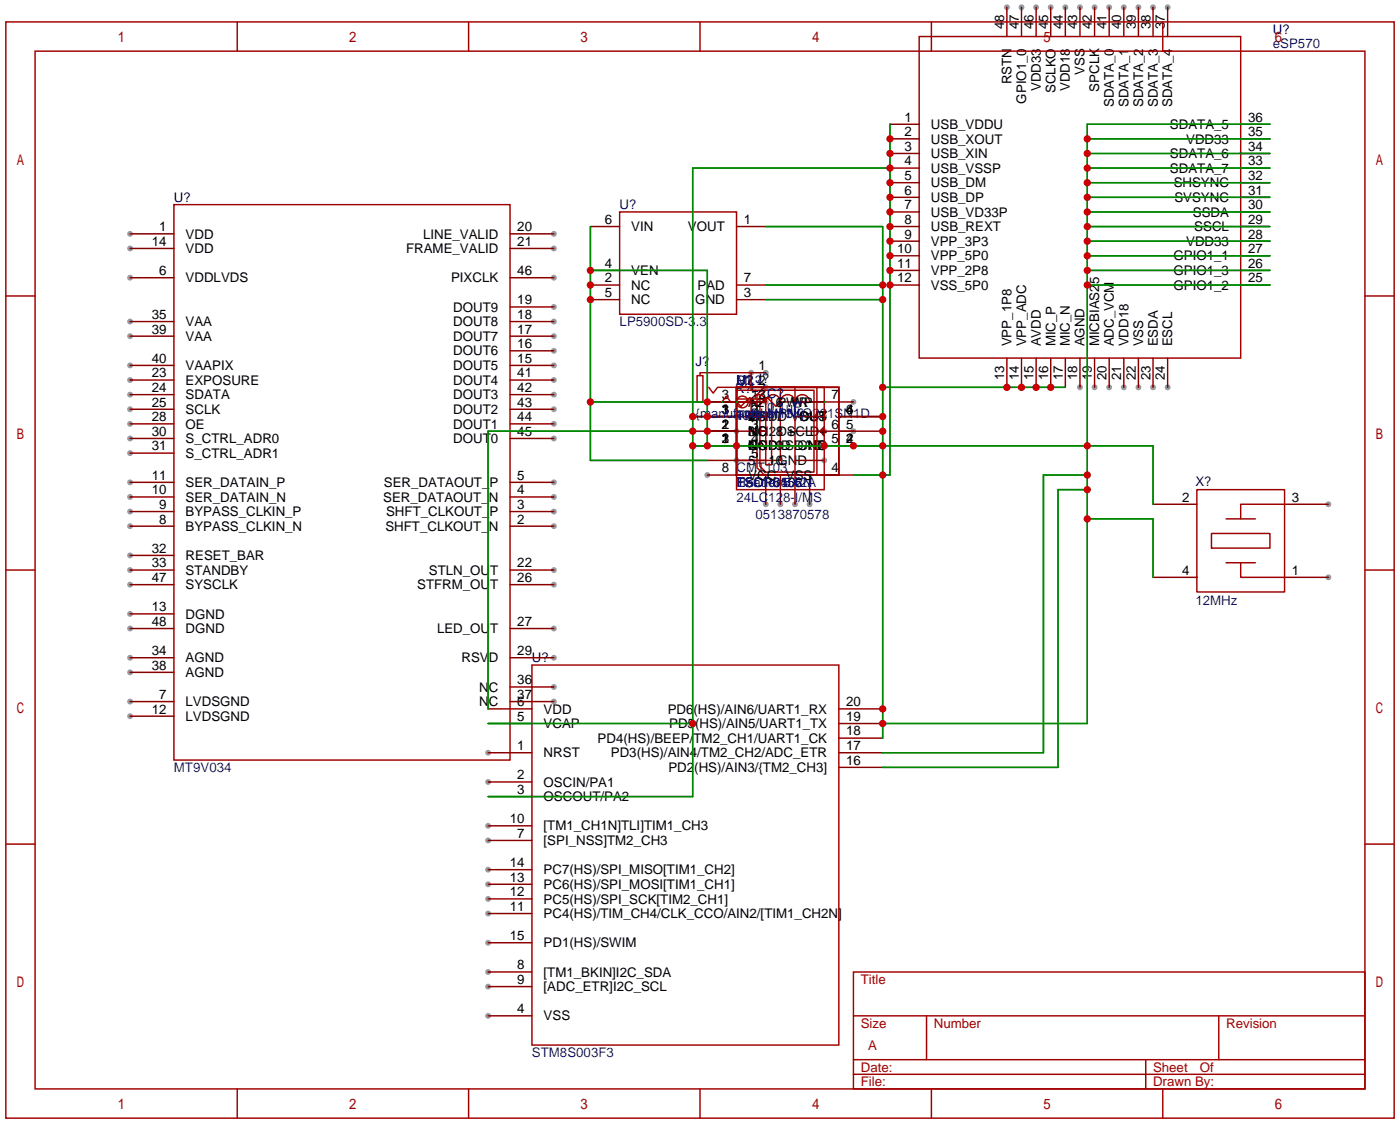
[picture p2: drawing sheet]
<svg xmlns="http://www.w3.org/2000/svg" width="243mm" height="195mm" viewBox="0 0 243 195" stroke-linecap="round" stroke-linejoin="round" font-family="sans-serif">
<g fill="#999">
<circle cx="187.7" cy="67.3" r=".51"/>
<circle cx="190.2" cy="67.3" r=".51"/>
<circle cx="192.8" cy="67.3" r=".51"/>
<circle cx="195.3" cy="67.3" r=".51"/>
<circle cx="197.9" cy="67.3" r=".51"/>
<circle cx="200.4" cy="67.3" r=".51"/>
<circle cx="202.9" cy="67.3" r=".51"/>
<circle cx="202.9" cy="1.3" r=".51"/>
<circle cx="200.4" cy="1.3" r=".51"/>
<circle cx="197.9" cy="1.3" r=".51"/>
<circle cx="195.3" cy="1.3" r=".51"/>
<circle cx="192.8" cy="1.3" r=".51"/>
<circle cx="190.2" cy="1.3" r=".51"/>
<circle cx="187.7" cy="1.3" r=".51"/>
<circle cx="185.2" cy="1.3" r=".51"/>
<circle cx="182.6" cy="1.3" r=".51"/>
<circle cx="180.1" cy="1.3" r=".51"/>
<circle cx="177.5" cy="1.3" r=".51"/>
<circle cx="175" cy="1.3" r=".51"/>
<circle cx="138.2" cy="69.8" r=".51"/>
<circle cx="135.6" cy="87.6" r=".51"/>
<circle cx="133.1" cy="87.6" r=".51"/>
<circle cx="128" cy="72.4" r=".51"/>
<circle cx="128" cy="74.9" r=".51"/>
<circle cx="128" cy="80" r=".51"/>
<circle cx="138.2" cy="87.6" r=".51"/>
<circle cx="140.7" cy="87.6" r=".51"/>
<circle cx="84.8" cy="143.5" r=".51"/>
<circle cx="84.8" cy="158.7" r=".51"/>
<circle cx="84.8" cy="168.9" r=".51"/>
<circle cx="84.8" cy="171.4" r=".51"/>
<circle cx="84.8" cy="163.8" r=".51"/>
<circle cx="84.8" cy="135.9" r=".51"/>
<circle cx="84.8" cy="176.5" r=".51"/>
<circle cx="84.8" cy="151.1" r=".51"/>
<circle cx="84.8" cy="130.8" r=".51"/>
<circle cx="84.8" cy="153.7" r=".51"/>
<circle cx="84.8" cy="146" r=".51"/>
<circle cx="84.8" cy="156.2" r=".51"/>
<circle cx="143.3" cy="72.4" r=".51"/>
<circle cx="143.3" cy="74.9" r=".51"/>
<circle cx="143.3" cy="80" r=".51"/>
<circle cx="148.3" cy="69.8" r=".51"/>
<circle cx="148.3" cy="74.9" r=".51"/>
<circle cx="122.9" cy="82.5" r=".51"/>
<circle cx="130.6" cy="64.8" r=".51"/>
<circle cx="130.6" cy="72.4" r=".51"/>
<circle cx="22.6" cy="86.4" r=".51"/>
<circle cx="22.6" cy="83.8" r=".51"/>
<circle cx="22.6" cy="91.4" r=".51"/>
<circle cx="22.6" cy="88.9" r=".51"/>
<circle cx="22.6" cy="66" r=".51"/>
<circle cx="22.6" cy="71.1" r=".51"/>
<circle cx="22.6" cy="73.7" r=".51"/>
<circle cx="22.6" cy="76.2" r=".51"/>
<circle cx="22.6" cy="78.7" r=".51"/>
<circle cx="22.6" cy="96.5" r=".51"/>
<circle cx="22.6" cy="99.1" r=".51"/>
<circle cx="22.6" cy="101.6" r=".51"/>
<circle cx="22.6" cy="68.6" r=".51"/>
<circle cx="96.3" cy="99.1" r=".51"/>
<circle cx="96.3" cy="40.6" r=".51"/>
<circle cx="96.3" cy="43.2" r=".51"/>
<circle cx="96.3" cy="63.5" r=".51"/>
<circle cx="96.3" cy="61" r=".51"/>
<circle cx="96.3" cy="58.4" r=".51"/>
<circle cx="96.3" cy="55.9" r=".51"/>
<circle cx="96.3" cy="53.3" r=".51"/>
<circle cx="96.3" cy="109.2" r=".51"/>
<circle cx="96.3" cy="66" r=".51"/>
<circle cx="96.3" cy="68.6" r=".51"/>
<circle cx="96.3" cy="71.1" r=".51"/>
<circle cx="96.3" cy="73.7" r=".51"/>
<circle cx="96.3" cy="76.2" r=".51"/>
<circle cx="96.3" cy="48.3" r=".51"/>
<circle cx="96.3" cy="91.4" r=".51"/>
<circle cx="96.3" cy="88.9" r=".51"/>
<circle cx="96.3" cy="86.4" r=".51"/>
<circle cx="96.3" cy="83.8" r=".51"/>
<circle cx="22.6" cy="43.2" r=".51"/>
<circle cx="22.6" cy="40.6" r=".51"/>
<circle cx="22.6" cy="58.4" r=".51"/>
<circle cx="22.6" cy="55.9" r=".51"/>
<circle cx="22.6" cy="109.2" r=".51"/>
<circle cx="22.6" cy="106.7" r=".51"/>
<circle cx="22.6" cy="116.8" r=".51"/>
<circle cx="22.6" cy="114.3" r=".51"/>
<circle cx="96.3" cy="121.9" r=".51"/>
<circle cx="96.3" cy="119.4" r=".51"/>
<circle cx="22.6" cy="63.5" r=".51"/>
<circle cx="96.3" cy="114.3" r=".51"/>
<circle cx="96.3" cy="101.6" r=".51"/>
<circle cx="22.6" cy="48.3" r=".51"/>
<circle cx="22.6" cy="121.9" r=".51"/>
<circle cx="22.6" cy="124.5" r=".51"/>
<circle cx="133.1" cy="64.8" r=".51"/>
<circle cx="133.1" cy="67.3" r=".51"/>
<circle cx="133.1" cy="69.8" r=".51"/>
<circle cx="230.9" cy="87.6" r=".51"/>
<circle cx="230.9" cy="100.3" r=".51"/>
</g>
<g fill="none" stroke="#a10000" stroke-width=".25">
<path d="M1 3.8h241.3v190.5h-241.3zM6.1 8.9h231.1v180.3h-231.1zM41.2 3.8v5.1M81.4 3.8v5.1M121.7 3.8v5.1M159.8 6.4h55.8v55.8h-55.8zM161.9 3.8v5.1M202.1 3.8v5.1M30.2 35.6h58.4v96.5h-58.4zM107.7 36.8h20.3v17.8h-20.3zM1 51.4h5.1M237.2 51.4h5.1"/>
<path d="M121.2 65.3h1v4.6h-1zM123.2 67.3l.8 1 .7-1h5.9v.5M125.5 69.9l.7-1.1 .8 1.1h3.6M128 67.3h7.6v12.7h-7.6zM128 67.3h17.8v15.3h-17.8zM128 67.3h10.2v15.3h-10.2zM128 67.3h15.3v17.8h-15.3zM128 69.9l.8 .7 1.5-1.5 1.5 1.5 1.5-1.5 1.6 1.5 .7-.7M128 67.8h5.1M128 69.3h5.1M130.6 69.9a1.27 1.27 0 0 1 1.2-1.3 1.27 1.27 0 0 1 1.3 1.3 1.27 1.27 0 0 1 1.3-1.3 1.27 1.27 0 0 1 1.2 1.3M130.6 64.8h-8.9v.5"/>
<path d="M130.6 69.3v.6M131.6 68.6l1.2-1.3h9.2v15.3h-9.2l-1.2-1.3zM132.1 68.8l1-1h8.4v14.2h-8.4l-1-1zM133.1 69.1h1v11.7h-1zM135.6 69.9a1.27 1.27 0 0 1 1.3-1.3 1.27 1.27 0 0 1 1.3 1.3 1.27 1.27 0 0 1 1.2-1.3 1.27 1.27 0 0 1 1.3 1.3M1 99.1h5.1M208 85.1h15.3v17.8h-15.3zM210.6 92.7h10.1v2.5h-10.1zM213.1 90.2h5.1M213.1 97.8h5.1M215.6 97.8v2.5h7.7M223.3 87.6h-7.7v2.6"/>
<path d="M237.2 99.1h5.1M92.5 115.6h53.3v66h-53.3zM1 146.7h5.1M237.2 146.7h5.1M148.3 168.9h88.9v20.3h-88.9zM148.3 176.5h88.9M161 176.5v7.6M211.8 176.5v7.6M41.2 189.2v5.1M81.4 189.2v5.1M121.7 189.2v5.1M148.3 186.7h88.9"/>
<path d="M148.3 184.1h88.9M161.9 189.2v5.1M199.1 184.1v5.1M202.1 189.2v5.1"/>
<circle cx="129" cy="69.8" r="1.02"/>
</g>
<g fill="none" stroke="#870000" stroke-width=".25">
<path d="M175 1.3v5.1M177.5 1.3v5.1M180.1 1.3v5.1M182.6 1.3v5.1M185.2 1.3v5.1M187.7 1.3v5.1M190.2 1.3v5.1M192.8 1.3v5.1M195.3 1.3v5.1M197.9 1.3v5.1M200.4 1.3v5.1M202.9 1.3v5.1"/>
<path d="M102.6 39.4h5.1M128 39.4h5.1M154.7 21.6h5.1M154.7 24.1h5.1M154.7 26.7h5.1M154.7 29.2h5.1M154.7 31.8h5.1M154.7 34.3h5.1M154.7 36.8h5.1M154.7 39.4h5.1M215.6 21.6h5.1M215.6 24.1h5.1"/>
<path d="M215.6 26.7h5.1M215.6 29.2h5.1M215.6 31.8h5.1M215.6 34.3h5.1M215.6 36.8h5.1M215.6 39.4h5.1M22.6 40.6h7.6M22.6 43.2h7.6M22.6 58.4h7.6M22.6 55.9h7.6M22.6 48.3h7.6M88.6 40.6h7.7"/>
<path d="M88.6 43.2h7.7M88.6 58.4h7.7M88.6 55.9h7.7M88.6 53.3h7.7M88.6 48.3h7.7M102.6 47h5.1M102.6 49.5h5.1M102.6 52.1h5.1M128 49.5h5.1M128 52.1h5.1M154.7 41.9h5.1M154.7 44.5h5.1"/>
<path d="M154.7 47h5.1M154.7 49.5h5.1M215.6 41.9h5.1M215.6 44.5h5.1M215.6 47h5.1M215.6 49.5h5.1M22.6 66h7.6M22.6 71.1h7.6M22.6 73.7h7.6M22.6 76.2h7.6M22.6 78.7h7.6M22.6 68.6h7.6"/>
<path d="M22.6 63.5h7.6M88.6 66h7.7M88.6 71.1h7.7M88.6 73.7h7.7M88.6 76.2h7.7M88.6 68.6h7.7M88.6 63.5h7.7M88.6 61h7.7M120.4 72.4h12.7M120.4 74.9h12.7M120.4 77.5h12.7M122.9 69.9h10.2"/>
<path d="M130.6 69.9v2.5M133.1 64.8h-2.5v2.5h2.5M135.6 69.9h12.7M138.2 72.4h5.1M138.2 74.9h15.2M138.2 77.5h15.2M143.3 74.2l-.8 .7 .8 .8M145.8 72.4h7.6M175 62.2v5.1M177.5 62.2v5.1M180.1 62.2v5.1M182.6 62.2v5.1"/>
<path d="M185.2 62.2v5.1M187.7 62.2v5.1M190.2 62.2v5.1M192.8 62.2v5.1M195.3 62.2v5.1M197.9 62.2v5.1M200.4 62.2v5.1M202.9 62.2v5.1M22.6 86.4h7.6M22.6 83.8h7.6M22.6 91.4h7.6M22.6 88.9h7.6"/>
<path d="M22.6 96.5h7.6M22.6 99.1h7.6M88.6 86.4h7.7M88.6 83.8h7.7M88.6 91.4h7.7M88.6 88.9h7.7M88.6 99.1h7.7M122.9 80h10.2M122.9 82.6h5.1M133.1 82.6v5M135.6 82.6v5M138.2 80h5.1"/>
<path d="M138.2 82.6v5M140.7 82.6v5M143.3 82.6h5M200.4 87.6h7.6M223.3 87.6h7.6M22.6 101.6h7.6M22.6 109.2h7.6M22.6 106.7h7.6M22.6 116.8h7.6M22.6 114.3h7.6M88.6 101.6h7.7M88.6 109.2h7.7"/>
<path d="M88.6 114.3h7.7M88.6 119.4h7.7M200.4 100.3h7.6M223.3 100.3h7.6M22.6 121.9h7.6M22.6 124.5h7.6M84.8 123.2h7.7M84.8 130.8h7.7M84.8 125.7h7.7M84.8 135.9h7.7M84.8 138.4h7.7M88.6 121.9h7.7"/>
<path d="M145.8 123.2h7.6M145.8 133.3h7.6M145.8 130.8h7.6M145.8 128.3h7.6M145.8 125.7h7.6M84.8 143.5h7.7M84.8 158.7h7.7M84.8 151.1h7.7M84.8 153.7h7.7M84.8 146.1h7.7M84.8 156.2h7.7M84.8 168.9h7.7"/>
<path d="M84.8 171.4h7.7M84.8 163.8h7.7M84.8 176.5h7.7"/>
</g>
<g fill="none" stroke="#008700" stroke-width=".25">
<path d="M102.6 39.4v40.6h20.3M133.1 39.4h20.3v88.9M154.7 21.6v61h-6.4M154.7 29.2h-34.3v109.2h-35.6M189 29.2h31.7M189 39.4h31.7M189 36.8h31.7M189 34.3h31.7M189 31.8h31.7M189 26.7h31.7M189 24.1h31.7M220.7 21.6h-31.7v104.1h-35.6"/>
<path d="M102.6 47h20.3v30.5M133.1 49.5h20.3M133.1 52.1h20.3M189 49.5h31.7M189 47h31.7M189 44.5h31.7M189 41.9h31.7M102.6 69.9h20.3M120.4 74.9h-35.6v48.3M120.4 77.5h80v10.1M125.5 69.9h.1M128 69.9h.1"/>
<path d="M143.3 69.9h.1M153.4 67.3h31.8M189 85.1h-5.1v48.2h-30.5M189 90.2h11.4v10.1M189 82.6h-7.6v48.2h-28M84.8 125.7h35.6"/>
</g>
<g fill="#c00">
<circle cx="154.7" cy="24.1" r=".63"/>
<circle cx="154.7" cy="26.7" r=".63"/>
<circle cx="154.7" cy="29.2" r=".63"/>
<circle cx="120.4" cy="72.4" r=".63"/>
<circle cx="120.4" cy="74.9" r=".63"/>
<circle cx="120.4" cy="77.5" r=".63"/>
<circle cx="122.9" cy="77.5" r=".63"/>
<circle cx="128" cy="77.5" r=".63"/>
<circle cx="143.3" cy="77.5" r=".63"/>
<circle cx="148.3" cy="77.5" r=".63"/>
<circle cx="153.4" cy="77.5" r=".63"/>
<circle cx="189" cy="77.5" r=".63"/>
<circle cx="189" cy="82.5" r=".63"/>
<circle cx="189" cy="85.1" r=".63"/>
<circle cx="189" cy="90.2" r=".63"/>
<circle cx="153.4" cy="125.7" r=".63"/>
<circle cx="153.4" cy="123.2" r=".63"/>
<circle cx="153.4" cy="82.5" r=".63"/>
<circle cx="154.7" cy="49.5" r=".63"/>
<circle cx="154.7" cy="47" r=".63"/>
<circle cx="154.7" cy="44.4" r=".63"/>
<circle cx="154.7" cy="41.9" r=".63"/>
<circle cx="154.7" cy="39.4" r=".63"/>
<circle cx="154.7" cy="36.8" r=".63"/>
<circle cx="154.7" cy="34.3" r=".63"/>
<circle cx="154.7" cy="31.7" r=".63"/>
<circle cx="189" cy="49.5" r=".63"/>
<circle cx="189" cy="47" r=".63"/>
<circle cx="189" cy="44.4" r=".63"/>
<circle cx="189" cy="41.9" r=".63"/>
<circle cx="189" cy="39.4" r=".63"/>
<circle cx="189" cy="36.8" r=".63"/>
<circle cx="189" cy="34.3" r=".63"/>
<circle cx="189" cy="31.7" r=".63"/>
<circle cx="189" cy="29.2" r=".63"/>
<circle cx="189" cy="26.7" r=".63"/>
<circle cx="189" cy="24.1" r=".63"/>
<circle cx="153.4" cy="74.9" r=".63"/>
<circle cx="153.4" cy="72.4" r=".63"/>
<circle cx="153.4" cy="67.3" r=".63"/>
<circle cx="175" cy="67.3" r=".63"/>
<circle cx="177.5" cy="67.3" r=".63"/>
<circle cx="180.1" cy="67.3" r=".63"/>
<circle cx="182.6" cy="67.3" r=".63"/>
<circle cx="153.4" cy="52.1" r=".63"/>
<circle cx="153.4" cy="49.5" r=".63"/>
<circle cx="122.9" cy="74.9" r=".63"/>
<circle cx="122.9" cy="72.4" r=".63"/>
<circle cx="122.9" cy="69.8" r=".63"/>
<circle cx="102.6" cy="69.8" r=".63"/>
<circle cx="102.6" cy="52.1" r=".63"/>
<circle cx="102.6" cy="49.5" r=".63"/>
<circle cx="102.6" cy="47" r=".63"/>
<circle cx="120.4" cy="125.7" r=".63"/>
</g>
<g font-size="2.3">
<text x="174.5" y="5.1" transform="rotate(-90 174.5 5.1)">48</text>
<text x="177.1" y="5.1" transform="rotate(-90 177.1 5.1)">47</text>
<text x="179.6" y="5.1" transform="rotate(-90 179.6 5.1)">46</text>
<text x="182.2" y="5.1" transform="rotate(-90 182.2 5.1)">45</text>
<text x="184.7" y="5.1" transform="rotate(-90 184.7 5.1)">44</text>
<text x="187.2" y="5.1" transform="rotate(-90 187.2 5.1)">43</text>
<text x="189.8" y="5.1" transform="rotate(-90 189.8 5.1)">42</text>
<text x="192.3" y="5.1" transform="rotate(-90 192.3 5.1)">41</text>
<text x="194.9" y="5.1" transform="rotate(-90 194.9 5.1)">40</text>
<text x="197.4" y="5.1" transform="rotate(-90 197.4 5.1)">39</text>
<text x="199.9" y="5.1" transform="rotate(-90 199.9 5.1)">38</text>
<text x="202.5" y="5.1" transform="rotate(-90 202.5 5.1)">37</text>
<text x="175.8" y="14.7" transform="rotate(-90 175.8 14.7)">RSTN</text>
<text x="180.9" y="15.8" transform="rotate(-90 180.9 15.8)">VDD33</text>
<text x="183.4" y="16.2" transform="rotate(-90 183.4 16.2)">SCLKO</text>
<text x="186" y="15.8" transform="rotate(-90 186 15.8)">VDD18</text>
<text x="188.5" y="13" transform="rotate(-90 188.5 13)">VSS</text>
<text x="191.1" y="16" transform="rotate(-90 191.1 16)">SPCLK</text>
<text x="157.2" y="21.1">1</text>
<text x="157.2" y="23.7">2</text>
<text x="161.8" y="22.4">USB_VDDU</text>
<text x="178.4" y="18" transform="rotate(-90 178.4 18)">GPIO1_0</text>
<text x="193.6" y="18.6" transform="rotate(-90 193.6 18.6)">SDATA_0</text>
<text x="196.1" y="18.6" transform="rotate(-90 196.1 18.6)">SDATA_1</text>
<text x="198.7" y="18.6" transform="rotate(-90 198.7 18.6)">SDATA_2</text>
<text x="201.2" y="18.6" transform="rotate(-90 201.2 18.6)">SDATA_3</text>
<text x="203.3" y="22.4">SDATA_5</text>
<text x="203.8" y="18.6" transform="rotate(-90 203.8 18.6)">SDATA_4</text>
<text x="216.9" y="23.7">35</text>
<text x="216.9" y="21.1">36</text>
<text x="157.2" y="26.2">3</text>
<text x="157.2" y="28.7">4</text>
<text x="161.8" y="24.9">USB_XOUT</text>
<text x="161.8" y="27.5">USB_XIN</text>
<text x="203.3" y="27.5">SDATA_6</text>
<text x="206.2" y="24.9">VDD33</text>
<text x="216.9" y="28.7">33</text>
<text x="216.9" y="26.2">34</text>
<text x="157.2" y="31.3">5</text>
<text x="157.2" y="33.8">6</text>
<text x="161.8" y="30">USB_VSSP</text>
<text x="161.8" y="32.6">USB_DM</text>
<text x="161.8" y="35.1">USB_DP</text>
<text x="203.3" y="30">SDATA_7</text>
<text x="204" y="32.6">SHSYNC</text>
<text x="204.1" y="35.1">SVSYNC</text>
<text x="216.9" y="33.8">31</text>
<text x="216.9" y="31.3">32</text>
<text x="27.7" y="40.2">1</text>
<text x="32.3" y="41.4">VDD</text>
<text x="73.5" y="41.4">LINE_VALID</text>
<text x="89.9" y="40.2">20</text>
<text x="105.1" y="38.9">6</text>
<text x="109.7" y="40.2">VIN</text>
<text x="119.6" y="40.2">VOUT</text>
<text x="129.3" y="38.9">1</text>
<text x="157.2" y="36.4">7</text>
<text x="157.2" y="38.9">8</text>
<text x="157.2" y="41.4">9</text>
<text x="161.8" y="37.6">USB_VD33P</text>
<text x="161.8" y="40.2">USB_REXT</text>
<text x="207.3" y="37.6">SSDA</text>
<text x="207.6" y="40.2">SSCL</text>
<text x="216.9" y="41.4">28</text>
<text x="216.9" y="38.9">29</text>
<text x="216.9" y="36.4">30</text>
<text x="26.4" y="42.7">14</text>
<text x="27.7" y="47.8">6</text>
<text x="32.3" y="44">VDD</text>
<text x="70.6" y="44">FRAME_VALID</text>
<text x="89.9" y="42.7">21</text>
<text x="89.9" y="47.8">46</text>
<text x="105.1" y="46.5">4</text>
<text x="109.7" y="47.8">VEN</text>
<text x="155.9" y="44">10</text>
<text x="155.9" y="46.5">11</text>
<text x="161.8" y="42.7">VPP_3P3</text>
<text x="161.8" y="45.3">VPP_5P0</text>
<text x="161.8" y="47.8">VPP_2P8</text>
<text x="204" y="47.8">GPIO1_3</text>
<text x="204" y="45.3">GPIO1_1</text>
<text x="206.2" y="42.7">VDD33</text>
<text x="216.9" y="46.5">26</text>
<text x="216.9" y="44">27</text>
<text x="32.3" y="49.1">VDDLVDS</text>
<text x="78.4" y="49.1">PIXCLK</text>
<text x="89.9" y="52.9">19</text>
<text x="105.1" y="49.1">2</text>
<text x="105.1" y="51.6">5</text>
<text x="109.7" y="50.3">NC</text>
<text x="109.7" y="52.9">NC</text>
<text x="120.9" y="52.9">GND</text>
<text x="121.2" y="50.3">PAD</text>
<text x="129.3" y="51.6">3</text>
<text x="129.3" y="49.1">7</text>
<text x="155.9" y="49.1">12</text>
<text x="161.8" y="50.3">VSS_5P0</text>
<text x="204" y="50.3">GPIO1_2</text>
<text x="216.9" y="49.1">25</text>
<text x="26.4" y="58">39</text>
<text x="26.4" y="55.4">35</text>
<text x="32.3" y="59.2">VAA</text>
<text x="32.3" y="56.7">VAA</text>
<text x="78.8" y="59.2">DOUT7</text>
<text x="78.8" y="56.7">DOUT8</text>
<text x="78.8" y="54.1">DOUT9</text>
<text x="89.9" y="58">17</text>
<text x="89.9" y="55.4">18</text>
<text x="26.4" y="65.6">23</text>
<text x="26.4" y="63">40</text>
<text x="32.3" y="64.3">VAAPIX</text>
<text x="78.8" y="64.3">DOUT5</text>
<text x="78.8" y="61.8">DOUT6</text>
<text x="89.9" y="63">15</text>
<text x="89.9" y="60.5">16</text>
<text x="89.9" y="65.6">41</text>
<text x="131.8" y="64.3">1</text>
<text x="175.8" y="60.2" transform="rotate(-90 175.8 60.2)">VPP_1P8</text>
<text x="178.4" y="60.2" transform="rotate(-90 178.4 60.2)">VPP_ADC</text>
<text x="180.9" y="60.2" transform="rotate(-90 180.9 60.2)">AVDD</text>
<text x="183.4" y="60.2" transform="rotate(-90 183.4 60.2)">MIC_P</text>
<text x="186" y="60.2" transform="rotate(-90 186 60.2)">MIC_N</text>
<text x="188.5" y="60.2" transform="rotate(-90 188.5 60.2)">AGND</text>
<text x="191.1" y="60.2" transform="rotate(-90 191.1 60.2)">MICBIAS25</text>
<text x="193.6" y="60.2" transform="rotate(-90 193.6 60.2)">ADC_VCM</text>
<text x="196.1" y="60.2" transform="rotate(-90 196.1 60.2)">VDD18</text>
<text x="198.7" y="60.2" transform="rotate(-90 198.7 60.2)">VSS</text>
<text x="201.2" y="60.2" transform="rotate(-90 201.2 60.2)">ESDA</text>
<text x="203.8" y="60.2" transform="rotate(-90 203.8 60.2)">ESCL</text>
<text x="26.4" y="70.7">25</text>
<text x="26.4" y="68.1">24</text>
<text x="32.3" y="66.8">EXPOSURE</text>
<text x="32.3" y="71.9">SCLK</text>
<text x="32.3" y="69.4">SDATA</text>
<text x="78.8" y="66.8">DOUT4</text>
<text x="78.8" y="69.4">DOUT3</text>
<text x="78.8" y="71.9">DOUT2</text>
<text x="89.9" y="68.1">42</text>
<text x="89.9" y="70.7">43</text>
<text x="125.5" y="71.9">1</text>
<text x="125.5" y="71.9">3</text>
<text x="125.5" y="69.4">3</text>
<text x="130" y="70.7">1</text>
<text x="130" y="70.7">A2</text>
<text x="130.5" y="69.4">1</text>
<text x="130.5" y="71.9">2</text>
<text x="131.8" y="69.4">3</text>
<text x="134.9" y="70.7">6PWR</text>
<text x="137.5" y="70.7">WP</text>
<text x="144.5" y="69.4">7</text>
<text x="147.1" y="71.9">4</text>
<text x="147.1" y="71.9">6</text>
<text x="174.5" y="66.1" transform="rotate(-90 174.5 66.1)">13</text>
<text x="177.1" y="66.1" transform="rotate(-90 177.1 66.1)">14</text>
<text x="179.6" y="66.1" transform="rotate(-90 179.6 66.1)">15</text>
<text x="182.2" y="66.1" transform="rotate(-90 182.2 66.1)">16</text>
<text x="184.7" y="66.1" transform="rotate(-90 184.7 66.1)">17</text>
<text x="187.2" y="66.1" transform="rotate(-90 187.2 66.1)">18</text>
<text x="189.8" y="66.1" transform="rotate(-90 189.8 66.1)">19</text>
<text x="192.3" y="66.1" transform="rotate(-90 192.3 66.1)">20</text>
<text x="194.9" y="66.1" transform="rotate(-90 194.9 66.1)">21</text>
<text x="197.4" y="66.1" transform="rotate(-90 197.4 66.1)">22</text>
<text x="199.9" y="66.1" transform="rotate(-90 199.9 66.1)">23</text>
<text x="202.5" y="66.1" transform="rotate(-90 202.5 66.1)">24</text>
<text x="26.4" y="73.2">28</text>
<text x="26.4" y="75.7">30</text>
<text x="32.3" y="74.5">OE</text>
<text x="32.3" y="77">S_CTRL_ADR0</text>
<text x="78.8" y="74.5">DOUT1</text>
<text x="78.8" y="77">DOUT0</text>
<text x="89.9" y="73.2">44</text>
<text x="89.9" y="75.7">45</text>
<text x="125.5" y="74.5">2</text>
<text x="125.5" y="77">1</text>
<text x="125.5" y="77">3</text>
<text x="125.5" y="74.5">1</text>
<text x="125.5" y="77">2</text>
<text x="130" y="73.2">MH17</text>
<text x="130" y="75.7">MH28D+</text>
<text x="130" y="73.2">VS</text>
<text x="130" y="73.2">GNDD-VBUS</text>
<text x="130" y="75.7">NC</text>
<text x="130" y="73.2">2BLM18KG221SN1D</text>
<text x="130" y="75.7">3</text>
<text x="130.5" y="74.5">3</text>
<text x="130.5" y="77">4</text>
<text x="136.7" y="75.7">SCLD+</text>
<text x="138.9" y="73.2">OUT</text>
<text x="144.5" y="77">5</text>
<text x="144.5" y="74.5">6</text>
<text x="147.1" y="77">2</text>
<text x="147.1" y="74.5">5</text>
<text x="147.1" y="77">4</text>
<text x="26.4" y="83.4">11</text>
<text x="26.4" y="78.3">31</text>
<text x="32.3" y="79.5">S_CTRL_ADR1</text>
<text x="89.9" y="83.4">5</text>
<text x="125.5" y="82.1">8</text>
<text x="130" y="78.3">GND9</text>
<text x="130" y="78.3">GNDIDSDANC</text>
<text x="130" y="78.3">NC</text>
<text x="130" y="78.3">4</text>
<text x="130" y="80.8">5</text>
<text x="130" y="83.4">VCC</text>
<text x="130.5" y="79.5">5</text>
<text x="133.6" y="80.8">10GND</text>
<text x="136.6" y="83.4">VSS</text>
<text x="138.6" y="78.3">GND</text>
<text x="141.3" y="78.3">D-</text>
<text x="144.5" y="82.1">4</text>
<text x="26.4" y="85.9">10</text>
<text x="27.7" y="88.4">9</text>
<text x="32.3" y="87.2">SER_DATAIN_N</text>
<text x="32.3" y="84.6">SER_DATAIN_P</text>
<text x="32.3" y="89.7">BYPASS_CLKIN_P</text>
<text x="66.6" y="87.2">SER_DATAOUT_N</text>
<text x="66.7" y="84.6">SER_DATAOUT_P</text>
<text x="67.1" y="89.7">SHFT_CLKOUT_P</text>
<text x="89.9" y="88.4">3</text>
<text x="89.9" y="85.9">4</text>
<text x="205.5" y="87.2">2</text>
<text x="224.5" y="87.2">3</text>
<text x="27.7" y="91">8</text>
<text x="32.3" y="92.2">BYPASS_CLKIN_N</text>
<text x="67" y="92.2">SHFT_CLKOUT_N</text>
<text x="89.9" y="91">2</text>
<text x="26.4" y="96.1">32</text>
<text x="26.4" y="98.6">33</text>
<text x="26.4" y="101.1">47</text>
<text x="32.3" y="97.3">RESET_BAR</text>
<text x="32.3" y="99.9">STANDBY</text>
<text x="74.6" y="99.9">STLN_OUT</text>
<text x="89.9" y="98.6">22</text>
<text x="89.9" y="101.1">26</text>
<text x="205.5" y="99.9">4</text>
<text x="224.5" y="99.9">1</text>
<text x="26.4" y="106.2">13</text>
<text x="32.3" y="102.4">SYSCLK</text>
<text x="32.3" y="107.5">DGND</text>
<text x="72.5" y="102.4">STFRM_OUT</text>
<text x="26.4" y="108.8">48</text>
<text x="26.4" y="113.8">34</text>
<text x="32.3" y="110">DGND</text>
<text x="76" y="110">LED_OUT</text>
<text x="89.9" y="108.8">27</text>
<text x="89.9" y="113.8">29</text>
<text x="26.4" y="116.4">38</text>
<text x="32.3" y="117.6">AGND</text>
<text x="32.3" y="115.1">AGND</text>
<text x="80.2" y="115.1">RSVD</text>
<text x="89.9" y="118.9">36</text>
<text x="26.4" y="124">12</text>
<text x="27.7" y="121.5">7</text>
<text x="32.3" y="122.7">LVDSGND</text>
<text x="32.3" y="125.3">LVDSGND</text>
<text x="83.3" y="122.7">NC</text>
<text x="83.3" y="120.2">NC</text>
<text x="89.9" y="125.3">5</text>
<text x="89.9" y="122.7">6</text>
<text x="89.9" y="121.5">37</text>
<text x="94.5" y="124">VDD</text>
<text x="116" y="124">PD6(HS)/AIN6/UART1_RX</text>
<text x="147.1" y="122.7">20</text>
<text x="147.1" y="125.3">19</text>
<text x="89.9" y="130.3">1</text>
<text x="94.5" y="126.5">VCAP</text>
<text x="94.5" y="131.6">NRST</text>
<text x="103.9" y="129.1">PD4(HS)/BEEP/TM2_CH1/UART1_CK</text>
<text x="106.2" y="131.6">PD3(HS)/AIN4/TM2_CH2/ADC_ETR</text>
<text x="116.3" y="126.5">PD5(HS)/AIN5/UART1_TX</text>
<text x="147.1" y="130.3">17</text>
<text x="147.1" y="127.8">18</text>
<text x="89.9" y="135.4">2</text>
<text x="89.9" y="138">3</text>
<text x="94.5" y="136.7">OSCIN/PA1</text>
<text x="116.2" y="134.2">PD2(HS)/AIN3/{TM2_CH3]</text>
<text x="147.1" y="132.9">16</text>
<text x="88.6" y="143">10</text>
<text x="94.5" y="139.2">OSCOUT/PA2</text>
<text x="89.9" y="145.6">7</text>
<text x="94.5" y="144.3">[TM1_CH1N]TLI]TIM1_CH3</text>
<text x="94.5" y="146.9">[SPI_NSS]TM2_CH3</text>
<text x="88.6" y="150.7">14</text>
<text x="88.6" y="153.2">13</text>
<text x="88.6" y="155.7">12</text>
<text x="94.5" y="151.9">PC7(HS)/SPI_MISO[TIM1_CH2]</text>
<text x="94.5" y="154.5">PC6(HS)/SPI_MOSI[TIM1_CH1]</text>
<text x="88.6" y="158.3">11</text>
<text x="94.5" y="159.6">PC4(HS)/TIM_CH4/CLK_CCO/AIN2/[TIM1_CH2N]</text>
<text x="94.5" y="157">PC5(HS)/SPI_SCK[TIM2_CH1]</text>
<text x="88.6" y="163.4">15</text>
<text x="94.5" y="164.6">PD1(HS)/SWIM</text>
<text x="89.9" y="168.4">8</text>
<text x="89.9" y="171">9</text>
<text x="94.5" y="169.7">[TM1_BKIN]I2C_SDA</text>
<text x="94.5" y="172.3">[ADC_ETR]I2C_SCL</text>
<text x="89.9" y="176.1">4</text>
<text x="94.5" y="177.3">VSS</text>
</g>
<g font-size="2.3" fill="#000080">
<text x="221.2" y="5.9">U?</text>
<text x="30.2" y="35.1">U?</text>
<text x="107.7" y="36.4">U?</text>
<text x="120.9" y="63.5">J?</text>
<text x="127.8" y="68.4">R?L?</text>
<text x="128" y="66.8">ML?2</text>
<text x="128" y="66.8">U?</text>
<text x="128" y="66.8">P?</text>
<text x="131.3" y="66.6">J?</text>
<text x="133.3" y="69.1">C?</text>
<text x="128" y="72.9">TP?</text>
<text x="207.8" y="84.4">X?</text>
<text x="92.5" y="115.1">U?</text>
</g>
<g font-size="2.3" fill="#00f">
<text x="221.2" y="8.4">eSP570</text>
<text x="107.7" y="56.7">LP5900SD-3.3</text>
<text x="133.3" y="71.7">0.1uF</text>
<text x="120.9" y="72.7">{manufacturerPN!}OUT</text>
<text x="127.8" y="72.9">10K</text>
<text x="128" y="82.1">CMT103</text>
<text x="128" y="84.6">TSOP6156</text>
<text x="128" y="84.6">TSOP6456</text>
<text x="128" y="84.6">ESDR0502N</text>
<text x="128" y="84.6">Header 5X2A</text>
<text x="128" y="87.2">24LC128-I/MS</text>
<text x="131.3" y="90.2">0513870578</text>
<text x="207.8" y="105.2">12MHz</text>
<text x="30.2" y="134.2">MT9V034</text>
<text x="92.5" y="183.7">STM8S003F3</text>
</g>
<g font-size="2.3" fill="#a00000">
<text x="149.6" y="171">Title</text>
<text x="149.6" y="178.6">Size</text>
<text x="162.3" y="178.6">Number</text>
<text x="213.1" y="178.6">Revision</text>
<text x="150.9" y="182.4">A</text>
<text x="149.6" y="188.8">File:</text>
<text x="149.6" y="186.2">Date:</text>
<text x="200.4" y="188.8">Drawn By:</text>
<text x="200.4" y="186.2">Sheet</text>
<text x="208.5" y="186.2">Of</text>
</g>
</svg>
